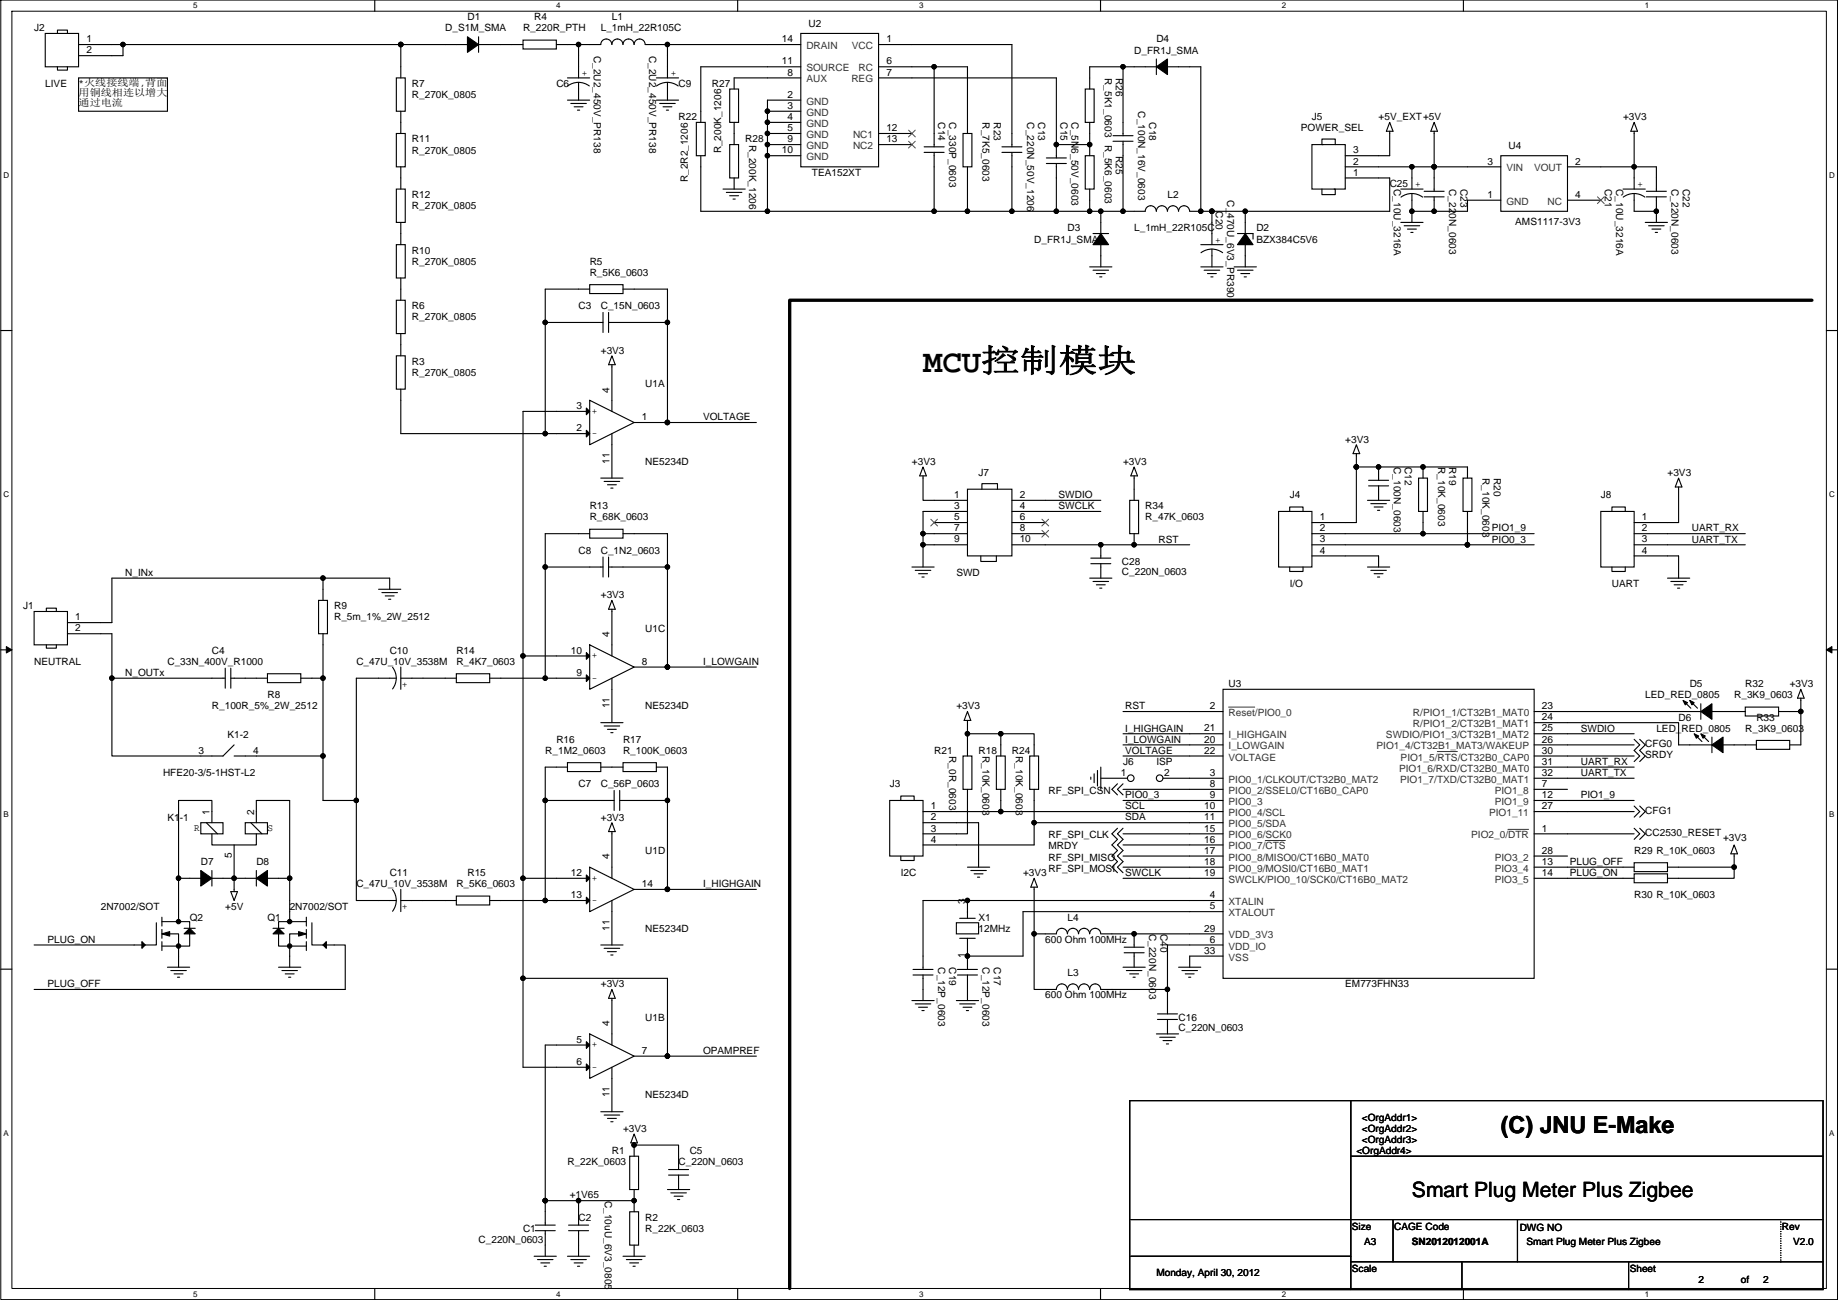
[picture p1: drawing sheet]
<svg xmlns="http://www.w3.org/2000/svg" width="420mm" height="297mm" viewBox="0 0 420 297" stroke-linecap="round" stroke-linejoin="round" font-family="sans-serif">
<path d="M.2 0h419.8v296.9h-419.8zM2.7 2.6h414.8v291.8h-414.8z" fill="none" stroke="#000" stroke-width=".23"/>
<g fill="#fff">
<path d="M44.2 .3h1v2h-1z"/>
<path d="M44.2 294.7h1v2h-1z"/>
</g>
<path d="M85.7 0v2.6M85.7 294.4v2.5" fill="none" stroke="#000" stroke-width=".25"/>
<g fill="#fff">
<path d="M127.1 .3h1v2h-1z"/>
<path d="M127.1 294.7h1v2h-1z"/>
</g>
<path d="M168.6 0v2.6M168.6 294.4v2.5" fill="none" stroke="#000" stroke-width=".25"/>
<g fill="#fff">
<path d="M210.1 .3h1v2h-1z"/>
<path d="M210.1 294.7h1v2h-1z"/>
</g>
<path d="M251.6 0v2.6M251.6 294.4v2.5" fill="none" stroke="#000" stroke-width=".25"/>
<g fill="#fff">
<path d="M293 .3h1v2h-1z"/>
<path d="M293 294.7h1v2h-1z"/>
</g>
<path d="M334.5 0v2.6M334.5 294.4v2.5" fill="none" stroke="#000" stroke-width=".25"/>
<g fill="#fff">
<path d="M376 .3h1v2h-1z"/>
<path d="M376 294.7h1v2h-1z"/>
<path d="M.8 39h1.3v2.1h-1.3z"/>
<path d="M418.1 39h1.3v2.1h-1.3z"/>
<path d="M.8 112h1.3v2h-1.3z"/>
<path d="M418.1 112h1.3v2h-1.3z"/>
</g>
<path d="M.2 75.5h2.5M417.5 75.5h2.5" fill="none" stroke="#000" stroke-width=".25"/>
<g fill="#fff">
<path d="M.8 185h1.2v2h-1.2z"/>
<path d="M418.1 185h1.2v2h-1.2z"/>
</g>
<path d="M.2 148.5h2.5M417.5 148.5h2.5" fill="none" stroke="#000" stroke-width=".25"/>
<path d="M1.4 147.7l1.3 .8-1.3 .7zM417.5 148.5l1.3-.8v1.5z" fill="#000" stroke="#000" stroke-width=".23"/>
<g fill="#fff">
<path d="M.8 257.9h1.2v2h-1.2z"/>
<path d="M418.1 257.9h1.2v2h-1.2z"/>
</g>
<path d="M18 17.8h20.3v7.6h-20.3zM.2 221.4h2.5M417.5 221.4h2.5" fill="none" stroke="#000" stroke-width=".25"/>
<path d="M414.2 68.6h-233.7v225.8" fill="none" stroke="#000" stroke-width=".76"/>
<path d="M272 251.5h27.4v27.4h-27.4z" fill="#fff"/>
<g fill="none" stroke="#000" stroke-width=".25">
<path d="M10.3 7.6h7.7v7.7h-7.7zM13.1 7.6v-.7h2.3v.7M13.1 15.3v.7h2.3v-.7M18 10.2h10.1v2.5h-10.1M28.1 10.2h63.5M90.6 17.8h2v7.6h-2zM91.6 10.2h15.3M91.6 10.2v7.6M109.4 8.4v3.6M119.6 9.2h7.6v2h-7.6zM119.6 10.2h-10.2M127.2 10.2h5.1"/>
<path d="M129.7 17.8h5.1M129.8 19.6a4.1 4.1 0 0 1 4.9 0M132.3 10.2v7.6M132.3 18.8v4.1M139.9 10.2a1.26 1.26 0 0 0-1.3-1.3 1.26 1.26 0 0 0-1.3 1.3h-5M139.9 10.2a1.26 1.26 0 0 1 1.2-1.3 1.26 1.26 0 0 1 1.3 1.3 1.27 1.27 0 0 1 1.3-1.3 1.27 1.27 0 0 1 1.2 1.3M145 10.2a1.27 1.27 0 0 1 1.2-1.3 1.27 1.27 0 0 1 1.3 1.3h5.1M150 17.8h5.1M150.1 19.6a4.1 4.1 0 0 1 4.9 0M152.6 10.2h30.5M152.6 10.2v7.6M152.6 18.8v4.1"/>
<path d="M183.1 7.6h17.7v30.5h-17.7zM183.1 15.3h-22.9v12.7M183.1 17.8h-15.3v2.5M200.8 10.2h30.5v23.3M200.8 17.8h40.7v15.2M200.8 15.3h12.7M213.5 15.3h7.7v15.2M213.5 15.3v18.2M256.7 15.3h-7.6v5M256.7 15.3v15.7M256.7 15.3h7.6M264.3 13.5v3.5"/>
<path d="M266.9 15.3h7.6v33M90.6 30.5h2v7.6h-2zM91.6 38.1v5.1M91.6 25.4v5.1M129.7 22.9h5.1M130.5 23.6h3.5M131.2 24.4h2.1M132 25.2h.5M150 22.9h5.1M150.8 23.6h3.6M151.6 24.4h2M152.3 25.2h.5"/>
<path d="M159.2 28h2v7.6h-2zM160.2 35.6v12.7h15.2M166.8 20.3h2v7.7h-2zM166.8 33h2v7.7h-2zM167.8 28v5M175.4 33v2.6M175.4 30.5v2.5M175.4 25.4v2.6M175.4 28v2.5M175.4 35.6v12.7M175.4 25.4h7.7M175.4 28h7.7"/>
<path d="M175.4 30.5h7.7M175.4 33h7.7M175.4 35.6h7.7M183.1 22.9h-7.7v2.5M200.8 30.5h7.7M200.8 33h7.7M211.3 34.8h4.5M211.3 33.5h4.5M213.5 34.8v13.5M220.1 30.5h2.1v7.6h-2.1zM221.2 38.1v10.2M229 34.8h4.6"/>
<path d="M229 33.5h4.6M231.3 34.8v13.5M239.2 37.4h4.6M239.2 36.1h4.6M241.5 33h7.6M241.5 37.4v10.9M241.5 33v3.1M248.1 20.3h2v7.7h-2zM248.1 35.6h2v7.6h-2zM249.1 28v5M249.1 33v2.6M254.4 32.3h4.6"/>
<path d="M254.4 31h4.6M256.7 32.3v16M299.9 33h7.6v10.2h-7.6zM302.4 33h-.2v-1.2h3v1.2M307.5 38.1h15.3M317.7 30v5.6h-10.2M317.7 28l.7 2h-1.5zM322.8 38.1h5M322.8 38.1v5.1M327.8 38.1v5.6M327.8 30v8.1M327.8 28l.8 2h-1.5z"/>
<path d="M343.1 35.6h15.2v12.7h-15.2zM343.1 38.1h-15.3M358.3 38.1h15.3M373.6 38.1v5.1M373.6 38.1h5v5.6M373.6 28l.7 2h-1.5zM373.6 30v8.1M90.6 43.2h2v7.6h-2zM90.6 55.9h2v7.6h-2zM91.6 50.8v5.1M165.3 43.2h5.1M166 44h3.6"/>
<path d="M166.8 44.7h2M167.6 45.5h.5M167.8 40.7v2.5M175.4 48.3h38.1M213.5 48.3h7.7M221.2 48.3h10.1M231.3 48.3h10.2M241.5 48.3h7.6M249.1 43.2v5.1M249.1 48.3h2.5M249.9 53.4h3.5M251.6 55.9v5.1"/>
<path d="M251.6 48.3h5.1M251.6 48.3v5.1M256.7 48.3h5.1M271.9 48.3a1.27 1.27 0 0 0-1.2-1.3 1.27 1.27 0 0 0-1.3 1.3 1.27 1.27 0 0 0-1.3-1.3 1.27 1.27 0 0 0-1.2 1.3 1.27 1.27 0 0 0-1.3-1.3 1.27 1.27 0 0 0-1.3 1.3 1.26 1.26 0 0 0-1.2-1.3 1.26 1.26 0 0 0-1.3 1.3M272 48.3h2.5M274.5 55.9h5.1M274.5 48.3h2.5M274.5 57.7a4.1 4.1 0 0 1 5 0M277 48.3h7.7M277 48.3v7.6M277 56.9v4.1M282.9 53.4h3.5v1.2"/>
<path d="M284.7 48.3v5.1M284.7 55.9v5.1M302.2 43.2v1.3h3v-1.3h-.2M307.5 40.7h10.2v7.6h-33M320.2 50.8h5.1M320.2 43.2h5.1M320.3 45a4.1 4.1 0 0 1 4.9 0M321 51.6h3.5M321.7 52.3h2.1M322.5 53.1h.5M322.8 48.3v2.5M322.8 48.3h5"/>
<path d="M322.8 44.2v4.1M325.6 45h4.5M325.6 43.7h4.5M327.8 45v3.3M343.1 45.7h-7.6v2.6h-7.7M358.3 45.7h7.6M371 43.2h5.1M371.1 45a4.1 4.1 0 0 1 4.9 0M373.6 44.2v4.1h5M376.1 50.8h5.1M376.4 45h4.5M376.4 43.7h4.5"/>
<path d="M376.9 51.6h3.5M377.6 52.3h2.1M378.4 53.1h.5M378.6 48.3v2.5M378.6 45v3.3M90.6 68.6h2v7.6h-2zM91.6 63.5v5.1M91.6 76.2v5.1M124.6 73.7h13.2M124.6 73.7v25.4M134.8 65h7.6v2.1h-7.6zM134.8 66.1h-10.2v7.6"/>
<path d="M137.8 71.4v4.6M139.1 71.4v4.6M142.4 66.1h10.2v7.6M152.6 73.7h-13.5M152.6 73.7v22.8M249.1 61h5.1M249.9 61.7h3.5M250.6 62.5h2.1M251.4 63.3h.5M274.5 61h5.1M275.3 61.7h3.5M276 62.5h2.1"/>
<path d="M276.8 63.3h.5M282.1 61h5.1M282.9 61.7h3.5M283.6 62.5h2.1M284.4 63.3h.5M90.6 81.3h2v7.6h-2zM91.6 88.9v10.2h33M134.8 94h-15.2v55.9M134.8 99.1h-10.2M134.8 91.5l10.2 5-10.2 5.1zM139.9 81.3l.7 2h-1.5zM139.9 83.3v10.7"/>
<path d="M139.9 99.1v10.1M145 96.5h7.6M152.6 96.5h20.3M137.3 109.2h5.1M138.1 110h3.6M138.9 110.8h2M139.6 111.5h.5M211 108.7v5.6h10.2M211 106.7l.8 2h-1.6zM213.5 119.4h7.7M221.2 111.8h10.1v15.2h-10.1zM221.2 116.9h-10.2v5"/>
<path d="M224.5 111.8v-1.3h3.5v1.3M231.3 114.3h20.3M231.3 116.9h20.3M231.3 119.4h7.6M258.2 114.3h2.1v7.6h-2.1zM259.3 108.7v5.6M259.3 106.7l.7 2h-1.5zM292.3 116.9h7.6v12.7h-7.6zM294.8 116.9v-1.1h3.1v1.1M310.1 106.7h5M310.1 106.7v12.7h-10.2M310.1 103.7v3"/>
<path d="M310.1 101.6l.7 2.1h-1.5zM312.6 114.3h5.1M312.9 111h4.5M312.9 109.7h4.5M313.4 115.1h3.5M314.1 115.8h2.1M314.9 116.6h.5M315.1 106.7v3M315.1 111v3.3M315.1 106.7h10.2M324.3 109.2h2v7.7h-2zM325.3 116.9v5"/>
<path d="M325.3 106.7v2.5M325.3 106.7h10.2v2.5M334.4 109.2h2.1v7.7h-2.1zM335.5 116.9v7.6M365.9 116.9h7.7v12.7h-7.7zM368.5 116.9v-1.1h3v1.1M383.7 109.2l.8 2.1h-1.5zM383.7 111.3v8.1h-10.1M7.8 139.7h7.6v7.6h-7.6zM10.6 139.7v-.7h2.3v.7M73.8 132.1h15.3v2.5M73.8 132.1v2.5"/>
<path d="M73.8 132.1h-48.2v10.2h-10.2M86.5 134.6h5.1M87.3 135.4h3.6M88.1 136.2h2M88.8 136.9h.5M124.6 129.6v25.4M134.8 120.9h7.6v2.1h-7.6zM134.8 121.9h-10.2v7.7M137.8 129.6h-13.2M137.8 127.3v4.5M139.1 127.3v4.5M139.1 129.6h13.5"/>
<path d="M139.9 137.2l.7 2h-1.5zM139.9 139.2v10.7M142.4 121.9h10.2v7.7M152.6 129.6v22.8M208.5 129.6h5M209.2 130.3h3.6M210 131.1h2M210.7 131.8h.6M211 121.9v2.6M211 124.5v5.1M211 121.9h10.2M221.2 124.5h-10.2"/>
<path d="M224.2 127v1.3h3.6v-1.3M231.3 124.5h20.3M231.3 121.9h7.6M249.1 132.1h5.1M249.4 128.8h4.5M249.4 127.5h4.5M249.9 132.9h3.5M250.6 133.6h2.1M251.4 134.4h.5M251.6 124.5v3M251.6 128.8v3.3M251.6 124.5h7.7"/>
<path d="M259.3 124.5h12.7M259.3 121.9v2.6M294.8 129.6v1h3.1v-1M299.9 127h15.2v2.6M299.9 121.9h25.4M299.9 124.5h35.6M312.6 129.6h5.1M313.4 130.3h3.5M314.1 131.1h2.1M314.9 131.8h.5M325.3 121.9h25.4M335.5 124.5h15.2"/>
<path d="M368.5 129.6v1h3v-1M373.6 127h10.1v5.1M373.6 121.9h25.4M373.6 124.5h25.4M381.2 132.1h5.1M381.9 132.9h3.6M382.7 133.6h2M383.5 134.4h.5M10.6 147.3v.8h2.3v-.8M15.4 144.8h10.2v10.2M25.6 155h25.9M25.6 155v17.7h25.4l2.5-2.5"/>
<path d="M51.5 152.7v4.5M52.8 155h8.3M52.8 152.7v4.5M61.1 153.9h7.7v2.1h-7.7zM68.8 155h5M73.8 147.3v7.7M73.8 155v17.7M89.7 152.5a4 4 0 0 1 0 4.9M90.6 155h-9.1v27.9M91.6 152.4v5.1M91.6 155h12.7M104.3 153.9h7.6v2.1h-7.6z"/>
<path d="M111.9 155h12.7M119.6 149.9h15.2M119.6 149.9v50.8M124.6 155h10.2M134.8 147.3l10.2 5.1-10.2 5.1zM139.9 155v10.1M145 152.4h7.6M152.6 152.4h20.3M279.6 157.5h71.1v66h-71.1zM411.7 157.5l.7 2h-1.5zM411.7 159.5v3.1M53.5 172.7h20.3"/>
<path d="M73.8 172.7v10.2h7.7M129.7 174.3h7.6v2h-7.6zM129.7 175.3h-5.1v7.6M137.3 165.1h5.1M137.3 175.3h2.6M138.1 165.9h3.6M138.9 166.6h2M139.6 167.4h.5M152.6 175.3v7.6M220.1 172.7h2.1v7.7h-2.1zM221.2 167.7v5M221.2 167.7h7.6v5"/>
<path d="M221.2 164.6v3.1M221.2 162.6l.7 2h-1.5zM227.8 172.7h2v7.7h-2zM228.8 167.7h7.6v5M235.4 172.7h2v7.7h-2zM249.4 177.6v.5M250.1 176.8v2M250.9 176v3.6M251.6 175.3v5.1M255.4 179.1l-1.2 1.3 1.2 1.2M256.7 179.1l-1.3 1.3 1.3 1.2M256.7 162.6h22.9"/>
<path d="M256.7 167.7h22.9M256.7 170.2h22.9M256.7 172.7h22.9M272 177.8h7.6M350.7 175.3h22.9M350.7 177.8h22.9M350.7 172.7h22.9M350.7 170.2h22.9M350.7 167.7h22.9M350.7 162.6h38.1M350.7 165.1h33v5.1h7.6M373.6 168.9l1.2 1.3-1.2 1.3 1.2 1.2-1.2 1.3"/>
<path d="M374.8 168.9l1.3 1.3-1.3 1.3 1.3 1.2-1.3 1.3M385 160.3l1.5 1.5M386.5 160.3l1.5 1.5M387.5 167.9l1.6 1.5M388.8 160.8v3.6M389.1 167.9l1.5 1.5M391.3 168.4v3.6M399 162.6h-7.7M399 161.6h7.6v2h-7.6zM401.5 169.2h7.6v2h-7.6zM401.5 170.2h-7.6M406.6 162.6h5.1"/>
<path d="M411.7 162.6v7.6h-2.6M45.9 188h5.1v2.5h-5.1zM47.2 188l2.5 2.5M48.4 188v-5.1h-7.6v17.8M48.4 198.9v3.6M48.4 190.5v2.6h10.2v-2.6M53.5 193.1v7.6M56.1 188h5v2.5h-5zM57.3 188l2.6 2.5M58.6 188v-5.1h7.6v17.8M58.6 198.9v3.6M81.5 182.9v22.9h9.1"/>
<path d="M124.6 182.9h15.8M124.6 182.9v22.9h10.2M134.8 198.1l10.2 5.1-10.2 5.1zM139.9 188l.7 2h-1.5zM139.9 190v10.7M140.4 180.6v4.6M141.7 180.6v4.6M141.7 182.9h10.9M152.6 182.9v20.3M203.4 182.9h7.6v12.7h-7.6zM205.9 195.6v1h3.1v-1M205.9 182.9v-1h3.1v1"/>
<path d="M211 188h12.7v10.1M211 185.4h17.8M221.2 180.4v10.1h-10.2M221.2 198.1h5M221.9 198.9h3.6M222.7 199.7h2M228.8 180.4v5M228.8 185.4h50.8M236.4 188h43.2M236.4 188v5.1h-25.4M236.4 180.4v7.6M255.4 189.3l-1.2 1.2 1.2 1.3-1.2 1.3 1.2 1.2-1.2 1.3 1.2 1.3-1.2 1.2 1.2 1.3"/>
<path d="M256.7 189.3l-1.3 1.2 1.3 1.3-1.3 1.3 1.3 1.2-1.3 1.3 1.3 1.3-1.3 1.2 1.3 1.3M256.7 193.1h22.9M256.7 190.5h22.9M256.7 195.6h22.9M256.7 182.9h22.9M256.7 180.4h22.9M256.7 198.1h22.9M350.7 182.9h22.9M350.7 185.4h22.9M350.7 198.1h22.9M350.7 190.5h22.9M350.7 180.4h7.6"/>
<path d="M350.7 195.6h7.6M373.6 184.2l1.2 1.2-1.2 1.3M373.6 189.3l1.2 1.2-1.2 1.3M373.6 197.1h7.6v2.1h-7.6zM373.6 199.7h7.6v2h-7.6zM374.8 184.2l1.3 1.2-1.3 1.3M374.8 189.3l1.3 1.2-1.3 1.3M381.2 198.1h15.2M396.4 193.1l.8 2h-1.5zM396.4 195.1v5.6h-15.2M35.7 210.8v5.1h-27.9M37 215.2v2"/>
<path d="M37 212.4v2M37 209.6v2M37 210.6h6.4v1.5M38.3 213.4h2.5v7.6M40.8 200.7h5.1M40.8 200.7v9.9M42.1 212.1h2.5M43.4 213.4v2.8h-6.4M48.4 200.7h5.1M52.8 203.7h1.5l-.8 2.1zM53.5 200.7h5.1M53.5 200.7v3"/>
<path d="M62.4 212.1h2.5M63.7 213.4v2.8h6.3M66.2 200.7h-5.1M66.2 200.7v9.9M68.8 213.4h-2.6v7.6M70 215.2v2M70 212.4v2M70 209.6v2M70 210.6h-6.3v1.5M71.3 210.8v5.1h7.6v10.2h-71.1M89.7 203.3a4 4 0 0 1 0 4.9M91.6 203.2v5.1"/>
<path d="M91.6 205.8h12.7M104.3 204.7h7.6v2.1h-7.6zM111.9 205.8h12.7M119.6 200.7v22.8M119.6 200.7h15.2M137.3 215.9h5.1M138.1 216.7h3.6M138.9 217.4h2M139.6 218.2h.5M139.9 205.8v10.1M145 203.2h7.6M152.6 203.2h20.3"/>
<path d="M218.6 210.8h5.1v2.6h-5.1zM219.4 214.4h3.5M219.4 209.8h3.5M221.2 214.4v4.1M221.2 208.3v.3M221.2 208.3v1.5M221.2 205.8h-10.2v15.7M221.2 205.8h58.4M221.2 205.8v2.5M221.2 218.5v3M223.4 200.4h.6M236.4 213.4v12.7h5.1a1.26 1.26 0 0 1 1.2-1.3 1.26 1.26 0 0 1 1.3 1.3 1.27 1.27 0 0 1 1.3-1.3 1.27 1.27 0 0 1 1.2 1.3 1.27 1.27 0 0 1 1.3-1.3 1.27 1.27 0 0 1 1.3 1.3"/>
<path d="M236.4 213.4h5.1M236.4 202.7v10.7M236.4 200.7l.8 2h-1.6zM249.1 213.4a1.27 1.27 0 0 0-1.3-1.3 1.27 1.27 0 0 0-1.3 1.3 1.27 1.27 0 0 0-1.2-1.3 1.27 1.27 0 0 0-1.3 1.3 1.26 1.26 0 0 0-1.3-1.3 1.26 1.26 0 0 0-1.2 1.3M251.6 213.4a1.26 1.26 0 0 0-1.2-1.3 1.26 1.26 0 0 0-1.3 1.3M251.6 213.4h7.7M256.7 200.7h22.9M257 217.7h4.5M257 216.4h4.5M259.3 213.4h20.3M259.3 213.4v3M259.3 217.7v3.3"/>
<path d="M279.6 215.9h-12.7v10.2M279.6 208.3h-45.7v10.2h-12.7M279.6 218.5h-7.6v2.5M350.7 200.7h22.9M38.3 221h5.1M39 221.8h3.6M39.8 222.5h2M40.6 223.3h.5M63.7 221h5.1M64.4 221.8h3.6M65.2 222.5h2M66 223.3h.5"/>
<path d="M119.6 223.5v20.4h15.2M119.6 223.5h33v17.8M134.8 236.2l10.2 5.1-10.2 5.1zM134.8 238.8h-10.2v35.5M139.9 226.1l.7 2h-1.5zM139.9 228.1v10.7M208.5 228.6h5M208.7 222.8h4.6M208.7 221.5h4.6M209.2 229.4h3.6M210 230.1h2M210.7 230.9h.6"/>
<path d="M211 222.8v5.8M218.6 228.6h5.1M218.9 222.8h4.5M218.9 221.5h4.5M219.4 229.4h3.5M220.1 230.1h2.1M220.9 230.9h.5M221.2 222.8v5.8M249.1 226.1a1.27 1.27 0 0 1 1.3-1.3 1.27 1.27 0 0 1 1.2 1.3h15.3v5.6M256.7 221h5.1M257.5 221.8h3.5M258.2 222.5h2.1"/>
<path d="M259 223.3h.5M264.3 236.2h5.1M264.6 232.9h4.6M264.6 231.7h4.6M265.1 237h3.6M265.9 237.8h2M266.6 238.5h.5M266.9 232.9v3.3M269.4 221h5.1M270.2 221.8h3.5M270.9 222.5h2.1M271.7 223.3h.5"/>
<path d="M137.3 254h5.1M138.1 254.8h3.6M138.9 255.5h2M139.6 256.3h.5M139.9 243.9v10.1M145 241.3h7.6M145 259.1l.7 2h-1.5zM152.6 241.3h20.3M258.2 251.5h158.5v43.2h-158.5zM308.8 251.5v43.2M122.4 279.9h4.5M124.6 274.3v5.6"/>
<path d="M124.6 274.3h7.7M130 279.9h4.5M132.3 274.3v5.6M132.3 274.3h12.7M143.9 264.2h2.1v7.6h-2.1zM143.9 276.9h2.1v7.6h-2.1zM145 261.6v2.6M145 271.8v2.5M145 274.3v2.6M145 261.6h10.1v5.6M145 261.1v.5M152.6 271.8h5.1"/>
<path d="M152.8 268.5h4.6M152.8 267.2h4.6M153.3 272.6h3.6M154.1 273.3h2M154.9 274.1h.5M155.1 268.5v3.3M258.5 278.7h158.2M308.8 264.2h107.9M318.4 278.7v9.6M346.9 278.7v9.6M122.1 287h5.1M122.4 281.2h4.5"/>
<path d="M122.9 287.8h3.5M123.6 288.6h2.1M124.4 289.3h.5M124.6 281.2v5.8M129.7 287h5.1M130 281.2h4.5M130.5 287.8h3.5M131.2 288.6h2.1M132 289.3h.5M132.3 281.2v5.8M142.4 287h5.1M143.2 287.8h3.5"/>
<path d="M143.9 288.6h2.1M144.7 289.3h.5M145 284.5v2.5M258.5 287h50.3M308.8 288.3h107.9M334.2 288.3v6.4M372.3 288.3v6.4"/>
</g>
<g fill="#000" stroke="#000" stroke-width=".25">
<path d="M134 93.2l.8 .8-.8 .8zM134 98.3l.8 .8-.8 .7zM134 149.1l.8 .8-.8 .7zM134 154.2l.8 .8-.8 .7zM32.4 215.2l.8 .7-.8 .8zM73.8 215.9l.8-.7v1.5zM134 199.9l.8 .8-.8 .7zM134 205l.8 .8-.8 .7zM134 238l.8 .8-.8 .7zM134 243.1l.8 .8-.8 .7z"/>
<path d="M106.9 8.4l2.5 1.8-2.5 1.8z" fill-rule="evenodd"/>
<path d="M264.3 15.3l2.6-1.8v3.5z" fill-rule="evenodd"/>
<path d="M251.6 53.4l1.8 2.5h-3.5z" fill-rule="evenodd"/>
<path d="M284.7 53.4l1.7 2.5h-3.5z" fill-rule="evenodd"/>
<path d="M384.7 160l1.1 .5-.6 .6z" fill-rule="evenodd"/>
<path d="M386.3 160l1 .5-.5 .6z" fill-rule="evenodd"/>
<path d="M387.3 167.7l1 .5-.5 .5z" fill-rule="evenodd"/>
<path d="M388.8 162.6l2.5-1.8v3.6z" fill-rule="evenodd"/>
<path d="M388.8 167.7l1 .5-.5 .5z" fill-rule="evenodd"/>
<path d="M391.3 170.2l2.6-1.8v3.6z" fill-rule="evenodd"/>
<path d="M37 213.4l1.8-.5v1z" fill-rule="evenodd"/>
<path d="M43.4 212.1l1.2 1.3h-2.5z" fill-rule="evenodd"/>
<path d="M45.9 198.9l2.5 1.8-2.5 1.8z" fill-rule="evenodd"/>
<path d="M58.6 200.7l2.5-1.8v3.6z" fill-rule="evenodd"/>
<path d="M62.4 213.4l1.3-1.3 1.2 1.3z" fill-rule="evenodd"/>
<path d="M68.3 212.9l1.7 .5-1.7 .5z" fill-rule="evenodd"/>
<circle cx="28.1" cy="10.2" r=".5"/>
<circle cx="91.6" cy="10.2" r=".5"/>
<circle cx="132.2" cy="10.2" r=".5"/>
<circle cx="152.6" cy="10.2" r=".5"/>
<circle cx="213.5" cy="15.2" r=".5"/>
<circle cx="256.7" cy="15.2" r=".5"/>
<circle cx="175.4" cy="25.4" r=".5"/>
<circle cx="175.4" cy="30.5" r=".5"/>
<circle cx="175.4" cy="27.9" r=".5"/>
<circle cx="175.4" cy="35.6" r=".5"/>
<circle cx="175.4" cy="33" r=".5"/>
<circle cx="241.5" cy="33" r=".5"/>
<circle cx="249.1" cy="33" r=".5"/>
<circle cx="322.7" cy="38.1" r=".5"/>
<circle cx="327.8" cy="38.1" r=".5"/>
<circle cx="373.5" cy="38.1" r=".5"/>
<circle cx="175.4" cy="48.3" r=".5"/>
<circle cx="213.5" cy="48.3" r=".5"/>
<circle cx="221.1" cy="48.3" r=".5"/>
<circle cx="231.3" cy="48.3" r=".5"/>
<circle cx="241.5" cy="48.3" r=".5"/>
<circle cx="249.1" cy="48.3" r=".5"/>
<circle cx="251.6" cy="48.3" r=".5"/>
<circle cx="256.7" cy="48.3" r=".5"/>
<circle cx="274.5" cy="48.3" r=".5"/>
<circle cx="277" cy="48.3" r=".5"/>
<circle cx="284.6" cy="48.3" r=".5"/>
<circle cx="322.7" cy="48.3" r=".5"/>
<circle cx="327.8" cy="48.3" r=".5"/>
<circle cx="378.6" cy="48.3" r=".5"/>
<circle cx="124.6" cy="73.7" r=".5"/>
<circle cx="152.6" cy="73.7" r=".5"/>
<circle cx="124.6" cy="99.1" r=".5"/>
<circle cx="152.6" cy="96.5" r=".5"/>
<circle cx="310" cy="106.7" r=".5"/>
<circle cx="315.1" cy="106.7" r=".5"/>
<circle cx="325.3" cy="106.7" r=".5"/>
<circle cx="73.8" cy="132.1" r=".5"/>
<circle cx="124.6" cy="129.5" r=".5"/>
<circle cx="152.6" cy="129.5" r=".5"/>
<circle cx="211" cy="124.5" r=".5"/>
<circle cx="211" cy="121.9" r=".5"/>
<circle cx="251.6" cy="124.5" r=".5"/>
<circle cx="259.2" cy="124.5" r=".5"/>
<circle cx="325.3" cy="121.9" r=".5"/>
<circle cx="335.4" cy="124.5" r=".5"/>
<circle cx="25.6" cy="154.9" r=".5"/>
<circle cx="73.8" cy="154.9" r=".5"/>
<circle cx="119.5" cy="149.9" r=".5"/>
<circle cx="124.6" cy="154.9" r=".5"/>
<circle cx="152.6" cy="152.4" r=".5"/>
<circle cx="73.8" cy="172.7" r=".5"/>
<circle cx="221.1" cy="167.6" r=".5"/>
<circle cx="228.8" cy="167.6" r=".5"/>
<circle cx="411.6" cy="162.6" r=".5"/>
<circle cx="81.4" cy="182.9" r=".5"/>
<circle cx="124.6" cy="182.9" r=".5"/>
<circle cx="152.6" cy="182.9" r=".5"/>
<circle cx="228.8" cy="185.4" r=".5"/>
<circle cx="236.4" cy="188" r=".5"/>
<circle cx="396.4" cy="198.1" r=".5"/>
<circle cx="40.8" cy="200.7" r=".5"/>
<circle cx="40.8" cy="216.2" r=".5"/>
<circle cx="40.8" cy="210.6" r=".5"/>
<circle cx="53.5" cy="200.7" r=".5"/>
<circle cx="66.2" cy="200.7" r=".5"/>
<circle cx="66.2" cy="210.6" r=".5"/>
<circle cx="66.2" cy="216.2" r=".5"/>
<circle cx="119.5" cy="200.7" r=".5"/>
<circle cx="124.6" cy="205.7" r=".5"/>
<circle cx="152.6" cy="203.2" r=".5"/>
<circle cx="221.1" cy="218.4" r=".5"/>
<circle cx="221.1" cy="205.7" r=".5"/>
<circle cx="236.4" cy="213.4" r=".5"/>
<circle cx="259.2" cy="213.4" r=".5"/>
<circle cx="119.5" cy="223.5" r=".5"/>
<circle cx="266.9" cy="226.1" r=".5"/>
<circle cx="152.6" cy="241.3" r=".5"/>
<circle cx="124.6" cy="274.3" r=".5"/>
<circle cx="132.2" cy="274.3" r=".5"/>
<circle cx="144.9" cy="274.3" r=".5"/>
<circle cx="144.9" cy="261.6" r=".5"/>
</g>
<path d="M407.1 278.7v9.6M407.1 288.3h.1" fill="none" stroke="#000" stroke-width=".25" stroke-dasharray="0 .5"/>
<path d="M280.8 161.6h6M328.6 171.7h4.6M289.2 192h4.6M344.7 189.5h4.7" fill="none" stroke="#333" stroke-width=".23"/>
<path d="M207.7 29.7l1.5 1.6M207.7 32.3l1.5 1.5M209.2 29.7l-1.5 1.6M209.2 32.3l-1.5 1.5M365.2 45l1.5 1.5M366.7 45l-1.5 1.5M212.8 118.6l1.5 1.6M214.3 118.6l-1.5 1.6M238.2 118.6l1.5 1.6M239.7 118.6l-1.5 1.6M238.2 121.2l1.5 1.5M239.7 121.2l-1.5 1.5" fill="none" stroke="#4c4c4c" stroke-width=".23"/>
<circle cx="258.5" cy="177.8" r=".76" fill="#fff" stroke="#000" stroke-width=".25"/>
<path d="M251.6 177.8h6.1" fill="none" stroke="#000" stroke-width=".25"/>
<circle cx="265.1" cy="177.8" r=".76" fill="#fff" stroke="#000" stroke-width=".25"/>
<path d="M72.8 137.2h2.1v7.6h-2.1zM73.8 134.6v2.6M73.8 144.8v2.5M139.9 175.3h2.5M142.4 174.3h7.6v2h-7.6zM150 175.3h2.6M265.9 177.8h6.1" fill="none" stroke="#000" stroke-width=".25"/>
<g fill="#000" stroke="#000" stroke-width=".25">
<circle cx="28.1" cy="10.2" r=".5"/>
<circle cx="91.6" cy="10.2" r=".5"/>
<circle cx="132.2" cy="10.2" r=".5"/>
<circle cx="152.6" cy="10.2" r=".5"/>
<circle cx="213.5" cy="15.2" r=".5"/>
<circle cx="256.7" cy="15.2" r=".5"/>
<circle cx="175.4" cy="25.4" r=".5"/>
<circle cx="175.4" cy="30.5" r=".5"/>
<circle cx="175.4" cy="27.9" r=".5"/>
<circle cx="175.4" cy="35.6" r=".5"/>
<circle cx="175.4" cy="33" r=".5"/>
<circle cx="241.5" cy="33" r=".5"/>
<circle cx="249.1" cy="33" r=".5"/>
<circle cx="322.7" cy="38.1" r=".5"/>
<circle cx="327.8" cy="38.1" r=".5"/>
<circle cx="373.5" cy="38.1" r=".5"/>
<circle cx="175.4" cy="48.3" r=".5"/>
<circle cx="213.5" cy="48.3" r=".5"/>
<circle cx="221.1" cy="48.3" r=".5"/>
<circle cx="231.3" cy="48.3" r=".5"/>
<circle cx="241.5" cy="48.3" r=".5"/>
<circle cx="249.1" cy="48.3" r=".5"/>
<circle cx="251.6" cy="48.3" r=".5"/>
<circle cx="256.7" cy="48.3" r=".5"/>
<circle cx="274.5" cy="48.3" r=".5"/>
<circle cx="277" cy="48.3" r=".5"/>
<circle cx="284.6" cy="48.3" r=".5"/>
<circle cx="322.7" cy="48.3" r=".5"/>
<circle cx="327.8" cy="48.3" r=".5"/>
<circle cx="378.6" cy="48.3" r=".5"/>
<circle cx="124.6" cy="73.7" r=".5"/>
<circle cx="152.6" cy="73.7" r=".5"/>
<circle cx="124.6" cy="99.1" r=".5"/>
<circle cx="152.6" cy="96.5" r=".5"/>
<circle cx="310" cy="106.7" r=".5"/>
<circle cx="315.1" cy="106.7" r=".5"/>
<circle cx="325.3" cy="106.7" r=".5"/>
<circle cx="73.8" cy="132.1" r=".5"/>
<circle cx="124.6" cy="129.5" r=".5"/>
<circle cx="152.6" cy="129.5" r=".5"/>
<circle cx="211" cy="124.5" r=".5"/>
<circle cx="211" cy="121.9" r=".5"/>
<circle cx="251.6" cy="124.5" r=".5"/>
<circle cx="259.2" cy="124.5" r=".5"/>
<circle cx="325.3" cy="121.9" r=".5"/>
<circle cx="335.4" cy="124.5" r=".5"/>
<circle cx="25.6" cy="154.9" r=".5"/>
<circle cx="73.8" cy="154.9" r=".5"/>
<circle cx="119.5" cy="149.9" r=".5"/>
<circle cx="124.6" cy="154.9" r=".5"/>
<circle cx="152.6" cy="152.4" r=".5"/>
<circle cx="73.8" cy="172.7" r=".5"/>
<circle cx="221.1" cy="167.6" r=".5"/>
<circle cx="228.8" cy="167.6" r=".5"/>
<circle cx="411.6" cy="162.6" r=".5"/>
<circle cx="81.4" cy="182.9" r=".5"/>
<circle cx="124.6" cy="182.9" r=".5"/>
<circle cx="152.6" cy="182.9" r=".5"/>
<circle cx="228.8" cy="185.4" r=".5"/>
<circle cx="236.4" cy="188" r=".5"/>
<circle cx="396.4" cy="198.1" r=".5"/>
<circle cx="40.8" cy="200.7" r=".5"/>
<circle cx="53.5" cy="200.7" r=".5"/>
<circle cx="66.2" cy="200.7" r=".5"/>
<circle cx="119.5" cy="200.7" r=".5"/>
<circle cx="124.6" cy="205.7" r=".5"/>
<circle cx="152.6" cy="203.2" r=".5"/>
<circle cx="221.1" cy="218.4" r=".5"/>
<circle cx="221.1" cy="205.7" r=".5"/>
<circle cx="236.4" cy="213.4" r=".5"/>
<circle cx="259.2" cy="213.4" r=".5"/>
<circle cx="119.5" cy="223.5" r=".5"/>
<circle cx="266.9" cy="226.1" r=".5"/>
<circle cx="152.6" cy="241.3" r=".5"/>
<circle cx="124.6" cy="274.3" r=".5"/>
<circle cx="132.2" cy="274.3" r=".5"/>
<circle cx="144.9" cy="274.3" r=".5"/>
<circle cx="144.9" cy="261.6" r=".5"/>
</g>
<text font-size="7.4" x="211" y="84.9">MCU控制模块</text>
<text font-size="5.3" x="343.1" y="259">(C) JNU E-Make</text>
<text font-size="4.8" x="322.8" y="273.6">Smart Plug Meter Plus Zigbee</text>
<g font-size="2.3">
<text x="106.9" y="4.6">D1</text>
<text x="122.1" y="4.6">R4</text>
<text x="139.9" y="4.6">L1</text>
<text x="7.8" y="7.2">J2</text>
<text x="19.7" y="9.7">1</text>
<text x="101.8" y="7.2">D_S1M_SMA</text>
<text x="119.6" y="7.2">R_220R_PTH</text>
<text x="137.3" y="7.2">L_1mH_22R105C</text>
<text x="178.7" y="9.7">14</text>
<text x="184.8" y="6.1">U2</text>
<text x="202.6" y="9.7">1</text>
<text x="264.3" y="9.7">D4</text>
<text x="19.7" y="12.2">2</text>
<text x="133" y="17.3">+</text>
<text x="135.7" y="12.7" transform="rotate(90 135.7 12.7)">C_2U2_450V_PR138</text>
<text x="148.4" y="12.7" transform="rotate(90 148.4 12.7)">C_2U2_450V_PR138</text>
<text x="153.3" y="17.3">+</text>
<text x="178.7" y="14.7">11</text>
<text x="180" y="17.3">8</text>
<text x="202.6" y="14.7">6</text>
<text x="202.6" y="17.3">7</text>
<text x="252.6" y="17.8" transform="rotate(90 252.6 17.8)">R_5K1_0603</text>
<text x="255.1" y="17.8" transform="rotate(90 255.1 17.8)">R26</text>
<text x="259.3" y="12.2">D_FR1J_SMA</text>
<text x="10.3" y="19.9">LIVE</text>
<text x="18" y="19.6">*火线接线端,背面</text>
<text x="18" y="21.9">用铜线相连以增大</text>
<text x="94.2" y="19.9">R7</text>
<text x="94.2" y="22.4">R_270K_0805</text>
<text x="127.2" y="19.9">C6</text>
<text x="155.1" y="19.9">C9</text>
<text x="162.7" y="19.9">R27</text>
<text x="180" y="22.4">2</text>
<text x="18" y="24.2">通过电流</text>
<text x="155.1" y="27.5">R22</text>
<text x="180" y="24.9">3</text>
<text x="180" y="27.4">4</text>
<text x="180" y="30">5</text>
<text x="202.6" y="30">12</text>
<text x="214.5" y="28" transform="rotate(90 214.5 28)">C14</text>
<text x="217" y="28" transform="rotate(90 217 28)">C_330P_0603</text>
<text x="224.6" y="28" transform="rotate(90 224.6 28)">R_7K5_0603</text>
<text x="227.2" y="28" transform="rotate(90 227.2 28)">R23</text>
<text x="234.8" y="28" transform="rotate(90 234.8 28)">C_220N_50V_1206</text>
<text x="237.3" y="28" transform="rotate(90 237.3 28)">C13</text>
<text x="242.4" y="28" transform="rotate(90 242.4 28)">C15</text>
<text x="245" y="28" transform="rotate(90 245 28)">C_5N6_50V_0603</text>
<text x="260.2" y="25.4" transform="rotate(90 260.2 25.4)">C_100N_16V_0603</text>
<text x="262.7" y="28" transform="rotate(90 262.7 28)">C18</text>
<text x="299.9" y="27.5">J5</text>
<text x="315.1" y="27.5">+5V_EXT+5V</text>
<text x="371" y="27.5">+3V3</text>
<text x="94.2" y="32.6">R11</text>
<text x="94.2" y="35.1">R_270K_0805</text>
<text x="164.9" y="35.1" transform="rotate(-90 164.9 35.1)">R_200K_1206</text>
<text x="170.4" y="32.6">R28</text>
<text x="171.3" y="33" transform="rotate(90 171.3 33)">R_200K_1206</text>
<text x="178.7" y="35.1">10</text>
<text x="180" y="32.5">9</text>
<text x="202.6" y="32.5">13</text>
<text x="252.6" y="33" transform="rotate(90 252.6 33)">R_5K6_0603</text>
<text x="255.1" y="35.6" transform="rotate(90 255.1 35.6)">R25</text>
<text x="297.4" y="30">POWER_SEL</text>
<text x="309.3" y="35.1">3</text>
<text x="344.9" y="34.1">U4</text>
<text x="157.2" y="41.7" transform="rotate(-90 157.2 41.7)">R_2R2_1206</text>
<text x="185.6" y="40.2">TEA152XT</text>
<text x="309.3" y="40.1">1</text>
<text x="309.3" y="37.6">2</text>
<text x="340" y="37.6">3</text>
<text x="360.1" y="37.6">2</text>
<text x="94.2" y="45.3">R12</text>
<text x="94.2" y="47.8">R_270K_0805</text>
<text x="266.9" y="45.3">L2</text>
<text x="280.5" y="45.7" transform="rotate(90 280.5 45.7)">C_470U_6V3_PR390</text>
<text x="317.7" y="42.7">C25</text>
<text x="318.6" y="43.2" transform="rotate(90 318.6 43.2)">C_10U_3216A</text>
<text x="323.5" y="42.7">+</text>
<text x="331.3" y="43.2" transform="rotate(90 331.3 43.2)">C_220N_0603</text>
<text x="333.9" y="43.2" transform="rotate(90 333.9 43.2)">C23</text>
<text x="340" y="45.2">1</text>
<text x="360.1" y="45.2">4</text>
<text x="366.9" y="43.2" transform="rotate(90 366.9 43.2)">C21</text>
<text x="369.4" y="43.2" transform="rotate(90 369.4 43.2)">C_10U_3216A</text>
<text x="374.3" y="42.7">+</text>
<text x="382.1" y="43.2" transform="rotate(90 382.1 43.2)">C_220N_0603</text>
<text x="384.7" y="43.2" transform="rotate(90 384.7 43.2)">C22</text>
<text x="244" y="52.9">D3</text>
<text x="259.3" y="52.9">L_1mH_22R105C</text>
<text x="278" y="48.3" transform="rotate(90 278 48.3)">C20</text>
<text x="287.2" y="52.9">D2</text>
<text x="346.4" y="51.4">AMS1117-3V3</text>
<text x="94.2" y="58">R10</text>
<text x="236.4" y="55.4">D_FR1J_SMA</text>
<text x="277.8" y="55.4">+</text>
<text x="287.2" y="55.4">BZX384C5V6</text>
<text x="94.2" y="60.5">R_270K_0805</text>
<text x="134.8" y="60.5">R5</text>
<text x="134.8" y="63">R_5K6_0603</text>
<text x="94.2" y="70.7">R6</text>
<text x="132.3" y="70.7">C3</text>
<text x="137.3" y="70.7">C_15N_0603</text>
<text x="94.2" y="73.2">R_270K_0805</text>
<text x="94.2" y="83.4">R3</text>
<text x="137.3" y="80.8">+3V3</text>
<text x="94.2" y="85.9">R_270K_0805</text>
<text x="139.4" y="89.7" transform="rotate(-90 139.4 89.7)">4</text>
<text x="147.5" y="88.4">U1A</text>
<text x="131.8" y="93.5">3</text>
<text x="135.3" y="94.6">+</text>
<text x="131.8" y="98.6">2</text>
<text x="135.3" y="99.6">-</text>
<text x="146.7" y="96">1</text>
<text x="160.7" y="96">VOLTAGE</text>
<text x="307.5" y="101.1">+3V3</text>
<text x="139.4" y="106" transform="rotate(-90 139.4 106)">11</text>
<text x="147.5" y="106.2">NE5234D</text>
<text x="208.5" y="106.2">+3V3</text>
<text x="256.7" y="106.2">+3V3</text>
<text x="318.6" y="106.7" transform="rotate(90 318.6 106.7)">C_100N_0603</text>
<text x="321.2" y="106.7" transform="rotate(90 321.2 106.7)">C12</text>
<text x="328.8" y="106.7" transform="rotate(90 328.8 106.7)">R_10K_0603</text>
<text x="331.3" y="106.7" transform="rotate(90 331.3 106.7)">R19</text>
<text x="218.1" y="113.8">1</text>
<text x="223.7" y="108.8">J7</text>
<text x="233.1" y="113.8">2</text>
<text x="242" y="113.8">SWDIO</text>
<text x="294.8" y="113.8">J4</text>
<text x="338.9" y="109.2" transform="rotate(90 338.9 109.2)">R_10K_0603</text>
<text x="341.5" y="109.2" transform="rotate(90 341.5 109.2)">R20</text>
<text x="365.9" y="113.8">J8</text>
<text x="381.2" y="108.8">+3V3</text>
<text x="134.8" y="116.4">R13</text>
<text x="134.8" y="118.9">R_68K_0603</text>
<text x="218.1" y="116.3">3</text>
<text x="218.1" y="118.9">5</text>
<text x="233.1" y="116.3">4</text>
<text x="233.1" y="118.9">6</text>
<text x="242" y="116.4">SWCLK</text>
<text x="261.8" y="116.4">R34</text>
<text x="261.8" y="118.9">R_47K_0603</text>
<text x="301.7" y="118.9">1</text>
<text x="375.3" y="118.9">1</text>
<text x="218.1" y="121.4">7</text>
<text x="218.1" y="124">9</text>
<text x="233.1" y="121.4">8</text>
<text x="233.1" y="124">10</text>
<text x="264.8" y="124">RST</text>
<text x="301.7" y="121.4">2</text>
<text x="301.7" y="124">3</text>
<text x="341" y="121.4">PIO1_9</text>
<text x="341" y="124">PIO0_3</text>
<text x="375.3" y="121.4">2</text>
<text x="375.3" y="124">3</text>
<text x="386.8" y="121.4">UART_RX</text>
<text x="386.8" y="124">UART_TX</text>
<text x="28.6" y="131.6">N_INx</text>
<text x="132.3" y="126.5">C8</text>
<text x="137.3" y="126.5">C_1N2_0603</text>
<text x="218.6" y="131.6">SWD</text>
<text x="256.5" y="129.1">C28</text>
<text x="256.5" y="131.4">C_220N_0603</text>
<text x="301.7" y="126.5">4</text>
<text x="375.3" y="126.5">4</text>
<text x="137.3" y="136.7">+3V3</text>
<text x="294.8" y="134.2">I/O</text>
<text x="368.5" y="134.2">UART</text>
<text x="5.3" y="139.2">J1</text>
<text x="17.2" y="141.7">1</text>
<text x="76.4" y="139.2">R9</text>
<text x="76.4" y="141.8">R_5m_1%_2W_2512</text>
<text x="17.2" y="144.3">2</text>
<text x="48.4" y="149.4">C4</text>
<text x="89.1" y="149.4">C10</text>
<text x="104.3" y="149.4">R14</text>
<text x="130.5" y="149.4">10</text>
<text x="139.4" y="145.6" transform="rotate(-90 139.4 145.6)">4</text>
<text x="147.5" y="144.3">U1C</text>
<text x="7.8" y="151.9">NEUTRAL</text>
<text x="28.6" y="154.5">N_OUTx</text>
<text x="38.3" y="151.9">C_33N_400V_R1000</text>
<text x="81.5" y="151.9">C_47U_10V_3538M</text>
<text x="92" y="155.7" transform="rotate(90 92 155.7)">+</text>
<text x="104.3" y="151.9">R_4K7_0603</text>
<text x="131.8" y="154.4">9</text>
<text x="135.3" y="155.5">-</text>
<text x="135.3" y="150.4">+</text>
<text x="146.7" y="151.9">8</text>
<text x="160.7" y="151.9">I_LOWGAIN</text>
<text x="61.1" y="159.6">R8</text>
<text x="139.4" y="161.9" transform="rotate(-90 139.4 161.9)">11</text>
<text x="280.8" y="157">U3</text>
<text x="376.1" y="159.6">LED_RED_0805</text>
<text x="386.3" y="157">D5</text>
<text x="396.4" y="159.6">R_3K9_0603</text>
<text x="399" y="157">R32</text>
<text x="409.1" y="157">+3V3</text>
<text x="48.4" y="162.1">R_100R_5%_2W_2512</text>
<text x="147.5" y="162.1">NE5234D</text>
<text x="218.6" y="162.1">+3V3</text>
<text x="257.2" y="162.1">RST</text>
<text x="257.2" y="167.2">I_HIGHGAIN</text>
<text x="275.3" y="167.1">21</text>
<text x="276.5" y="162.1">2</text>
<text x="352.5" y="162.1">23</text>
<text x="352.5" y="164.6">24</text>
<text x="352.5" y="167.1">25</text>
<text x="361.4" y="167.2">SWDIO</text>
<text x="378.6" y="167.2">LED_RED_0805</text>
<text x="383.7" y="164.6">D6</text>
<text x="399" y="167.2">R_3K9_0603</text>
<text x="401.5" y="164.6">R33</text>
<text x="45.4" y="172.2">3</text>
<text x="52" y="168.7">K1-2</text>
<text x="57.8" y="172.2">4</text>
<text x="124.6" y="172.3">R_1M2_0603</text>
<text x="127.2" y="169.7">R16</text>
<text x="142.4" y="169.7">R17</text>
<text x="142.4" y="172.3">R_100K_0603</text>
<text x="213.5" y="172.3">R21</text>
<text x="217" y="172.7" transform="rotate(90 217 172.7)">R_0R_0603</text>
<text x="223.7" y="172.3">R18</text>
<text x="224.6" y="172.7" transform="rotate(90 224.6 172.7)">R_10K_0603</text>
<text x="231.3" y="172.3">R24</text>
<text x="232.3" y="172.7" transform="rotate(90 232.3 172.7)">R_10K_0603</text>
<text x="257.2" y="169.7">I_LOWGAIN</text>
<text x="257.2" y="172.2">VOLTAGE</text>
<text x="275.3" y="169.7">20</text>
<text x="275.3" y="172.2">22</text>
<text x="352.5" y="169.7">26</text>
<text x="352.5" y="172.2">30</text>
<text x="376.1" y="170.7">CFG0</text>
<text x="376.1" y="173.3">SRDY</text>
<text x="37.3" y="177.3">HFE20-3/5-1HST-L2</text>
<text x="132.3" y="179.9">C7</text>
<text x="137.3" y="179.9">C_56P_0603</text>
<text x="203.4" y="179.9">J3</text>
<text x="256.2" y="177.3">1</text>
<text x="256.7" y="174.8">J6</text>
<text x="264.3" y="174.8">ISP</text>
<text x="266.1" y="177.3">2</text>
<text x="276.5" y="177.3">3</text>
<text x="276.5" y="179.8">8</text>
<text x="352.5" y="174.8">31</text>
<text x="352.5" y="177.3">32</text>
<text x="352.5" y="179.8">7</text>
<text x="361.4" y="174.8">UART_RX</text>
<text x="361.4" y="177.3">UART_TX</text>
<text x="212.8" y="184.9">1</text>
<text x="239.7" y="181.4">RF_SPI_CSN</text>
<text x="257.2" y="184.9">SCL</text>
<text x="257.2" y="182.4">PIO0_3</text>
<text x="275.3" y="184.9">10</text>
<text x="276.5" y="182.4">9</text>
<text x="352.5" y="182.4">12</text>
<text x="352.5" y="184.9">27</text>
<text x="361.4" y="182.4">PIO1_9</text>
<text x="376.1" y="186">CFG1</text>
<text x="38.3" y="187.5">K1-1</text>
<text x="44.4" y="189.8">R</text>
<text x="47.9" y="186.2" transform="rotate(-90 47.9 186.2)">1</text>
<text x="58.1" y="186.2" transform="rotate(-90 58.1 186.2)">2</text>
<text x="61.1" y="189.8">S</text>
<text x="137.3" y="187.5">+3V3</text>
<text x="212.8" y="187.5">2</text>
<text x="212.8" y="190">3</text>
<text x="239.7" y="191.6">RF_SPI_CLK</text>
<text x="257.2" y="187.5">SDA</text>
<text x="275.3" y="187.5">11</text>
<text x="275.3" y="190">15</text>
<text x="352.5" y="190">1</text>
<text x="376.1" y="191.1">CC2530_RESET</text>
<text x="45.9" y="197.7">D7</text>
<text x="53" y="196.1" transform="rotate(-90 53 196.1)">5</text>
<text x="58.6" y="197.7">D8</text>
<text x="139.4" y="196.4" transform="rotate(-90 139.4 196.4)">4</text>
<text x="147.5" y="195.1">U1D</text>
<text x="212.8" y="192.5">4</text>
<text x="239.7" y="196.6">RF_SPI_MISO</text>
<text x="239.7" y="194.1">MRDY</text>
<text x="275.3" y="195.1">17</text>
<text x="275.3" y="197.6">18</text>
<text x="275.3" y="192.5">16</text>
<text x="352.5" y="195.1">28</text>
<text x="352.5" y="197.6">13</text>
<text x="358.8" y="197.6">PLUG_OFF</text>
<text x="373.6" y="195.1">R29 R_10K_0603</text>
<text x="393.9" y="192.1">+3V3</text>
<text x="81.5" y="202.7">C_47U_10V_3538M</text>
<text x="89.1" y="200.2">C11</text>
<text x="104.3" y="202.7">R_5K6_0603</text>
<text x="106.9" y="200.2">R15</text>
<text x="130.5" y="200.2">12</text>
<text x="135.3" y="201.2">+</text>
<text x="146.7" y="202.7">14</text>
<text x="160.7" y="202.7">I_HIGHGAIN</text>
<text x="205.9" y="200.2">I2C</text>
<text x="233.9" y="200.2">+3V3</text>
<text x="239.7" y="199.2">RF_SPI_MOSI</text>
<text x="257.2" y="200.2">SWCLK</text>
<text x="275.3" y="200.2">19</text>
<text x="352.5" y="200.2">14</text>
<text x="358.8" y="200.2">PLUG_ON</text>
<text x="23" y="207.8">2N7002/SOT</text>
<text x="51.5" y="207.8">+5V</text>
<text x="66.2" y="207.8">2N7002/SOT</text>
<text x="92" y="206.5" transform="rotate(90 92 206.5)">+</text>
<text x="130.5" y="205.2">13</text>
<text x="135.3" y="206.3">-</text>
<text x="220.6" y="206.5" transform="rotate(-90 220.6 206.5)">3</text>
<text x="276.5" y="205.2">4</text>
<text x="276.5" y="207.8">5</text>
<text x="373.6" y="205.3">R30 R_10K_0603</text>
<text x="10.8" y="215.4">PLUG_ON</text>
<text x="43.4" y="210.4">Q2</text>
<text x="61.1" y="210.4">Q1</text>
<text x="139.4" y="212.7" transform="rotate(-90 139.4 212.7)">11</text>
<text x="147.5" y="212.9">NE5234D</text>
<text x="223.7" y="210.4">X1</text>
<text x="223.7" y="212.9">12MHz</text>
<text x="238.9" y="215.4">600 Ohm 100MHz</text>
<text x="244" y="210.4">L4</text>
<text x="262.7" y="213.4" transform="rotate(90 262.7 213.4)">C_220N_0603</text>
<text x="265.3" y="213.4" transform="rotate(90 265.3 213.4)">C40</text>
<text x="275.3" y="212.9">29</text>
<text x="276.5" y="215.4">6</text>
<text x="214.5" y="221" transform="rotate(90 214.5 221)">C_12P_0603</text>
<text x="217" y="221" transform="rotate(90 217 221)">C19</text>
<text x="220.6" y="219" transform="rotate(-90 220.6 219)">1</text>
<text x="224.6" y="221" transform="rotate(90 224.6 221)">C_12P_0603</text>
<text x="227.2" y="221" transform="rotate(90 227.2 221)">C17</text>
<text x="275.3" y="217.9">33</text>
<text x="10.8" y="225.6">PLUG_OFF</text>
<text x="137.3" y="225.6">+3V3</text>
<text x="244" y="223.1">L3</text>
<text x="307.5" y="225.6">EM773FHN33</text>
<text x="147.5" y="233.2">U1B</text>
<text x="238.9" y="228.1">600 Ohm 100MHz</text>
<text x="269.4" y="233.2">C16</text>
<text x="131.8" y="238.3">5</text>
<text x="135.3" y="239.3">+</text>
<text x="139.4" y="234.5" transform="rotate(-90 139.4 234.5)">4</text>
<text x="269.4" y="235.5">C_220N_0603</text>
<text x="131.8" y="243.3">6</text>
<text x="135.3" y="244.4">-</text>
<text x="146.7" y="240.8">7</text>
<text x="160.7" y="240.8">OPAMPREF</text>
<text x="139.4" y="250.8" transform="rotate(-90 139.4 250.8)">11</text>
<text x="147.5" y="251">NE5234D</text>
<text x="311.3" y="256.1">&lt;OrgAddr1&gt;</text>
<text x="139.9" y="263.7">R1</text>
<text x="142.4" y="258.6">+3V3</text>
<text x="157.7" y="263.7">C5</text>
<text x="310.1" y="263.7">&lt;OrgAddr4&gt;</text>
<text x="311.3" y="258.6">&lt;OrgAddr2&gt;</text>
<text x="311.3" y="261.2">&lt;OrgAddr3&gt;</text>
<text x="129.7" y="266.2">R_22K_0603</text>
<text x="155.1" y="266.2">C_220N_0603</text>
<text x="130.2" y="273.8">+1V65</text>
<text x="138.3" y="274.3" transform="rotate(90 138.3 274.3)">C_10uU_6V3_0805</text>
<text x="119.6" y="281.5">C1</text>
<text x="132.3" y="278.9">C2</text>
<text x="147.5" y="278.9">R2</text>
<text x="147.5" y="281.5">R_22K_0603</text>
<text x="309" y="281">Size</text>
<text x="318.7" y="281">CAGE Code</text>
<text x="347.4" y="281.2">DWG NO</text>
<text x="407.3" y="281">Rev</text>
<text x="109.4" y="284">C_220N_0603</text>
<text x="311.8" y="284.5">A3</text>
<text x="322.8" y="284.6">SN2012012001A</text>
<text x="348.9" y="284.5">Smart Plug Meter Plus Zigbee</text>
<text x="409.9" y="284.5">V2.0</text>
<text x="264.3" y="291.6">Monday, April 30, 2012</text>
<text x="309" y="290.6">Scale</text>
<text x="372.5" y="290.6">Sheet</text>
<text x="388.3" y="293.2">2</text>
<text x="397.9" y="293.2">of</text>
<text x="403" y="293.2">2</text>
</g>
<g font-size="2.3" fill="#333">
<text x="184.3" y="11.2">DRAIN</text>
<text x="194.7" y="11.2">VCC</text>
<text x="184.3" y="16.3">SOURCE</text>
<text x="196.3" y="16.3">RC</text>
<text x="184.3" y="18.8">AUX</text>
<text x="184.3" y="23.9">GND</text>
<text x="194.6" y="18.8">REG</text>
<text x="184.3" y="26.5">GND</text>
<text x="184.3" y="29">GND</text>
<text x="184.3" y="31.5">GND</text>
<text x="184.3" y="34.1">GND</text>
<text x="195" y="31.5">NC1</text>
<text x="195" y="34.1">NC2</text>
<text x="184.3" y="36.6">GND</text>
<text x="344.3" y="39.2">VIN</text>
<text x="350.7" y="39.2">VOUT</text>
<text x="344.3" y="46.8">GND</text>
<text x="353.7" y="46.8">NC</text>
<text x="280.8" y="163.6">Reset/PIO0_0</text>
<text x="323" y="163.6">R/PIO1_1/CT32B1_MAT0</text>
<text x="323" y="166.2">R/PIO1_2/CT32B1_MAT1</text>
<text x="280.8" y="168.7">I_HIGHGAIN</text>
<text x="280.8" y="171.2">I_LOWGAIN</text>
<text x="280.8" y="173.8">VOLTAGE</text>
<text x="314.7" y="171.2">PIO1_4/CT32B1_MAT3/WAKEUP</text>
<text x="316.8" y="168.7">SWDIO/PIO1_3/CT32B1_MAT2</text>
<text x="320.2" y="173.8">PIO1_5/RTS/CT32B0_CAP0</text>
<text x="280.8" y="178.9">PIO0_1/CLKOUT/CT32B0_MAT2</text>
<text x="319.8" y="176.3">PIO1_6/RXD/CT32B0_MAT0</text>
<text x="320" y="178.9">PIO1_7/TXD/CT32B0_MAT1</text>
<text x="280.8" y="181.4">PIO0_2/SSEL0/CT16B0_CAP0</text>
<text x="280.8" y="183.9">PIO0_3</text>
<text x="341.7" y="181.4">PIO1_8</text>
<text x="341.7" y="183.9">PIO1_9</text>
<text x="280.8" y="186.5">PIO0_4/SCL</text>
<text x="280.8" y="189">PIO0_5/SDA</text>
<text x="280.8" y="191.6">PIO0_6/SCK0</text>
<text x="336.3" y="191.6">PIO2_0/DTR</text>
<text x="340.4" y="186.5">PIO1_11</text>
<text x="280.8" y="194.1">PIO0_7/CTS</text>
<text x="280.8" y="196.6">PIO0_8/MISO0/CT16B0_MAT0</text>
<text x="341.7" y="196.6">PIO3_2</text>
<text x="280.8" y="199.2">PIO0_9/MOSI0/CT16B0_MAT1</text>
<text x="280.8" y="201.7">SWCLK/PIO0_10/SCK0/CT16B0_MAT2</text>
<text x="341.7" y="199.2">PIO3_4</text>
<text x="341.7" y="201.7">PIO3_5</text>
<text x="280.8" y="206.8">XTALIN</text>
<text x="280.8" y="209.3">XTALOUT</text>
<text x="280.8" y="214.4">VDD_3V3</text>
<text x="280.8" y="217">VDD_IO</text>
<text x="280.8" y="219.5">VSS</text>
</g>
<g font-size="1.8">
<text x="44.2" y="1.9">5</text>
<text x="127.1" y="1.9">4</text>
<text x="210.1" y="1.9">3</text>
<text x="293" y="1.9">2</text>
<text x="376" y="1.9">1</text>
<text x=".8" y="40.7">D</text>
<text x="418.1" y="40.7">D</text>
<text x=".8" y="113.6">C</text>
<text x="418.1" y="113.6">C</text>
<text x=".8" y="186.6">B</text>
<text x="418.1" y="186.6">B</text>
<text x=".8" y="259.5">A</text>
<text x="418.1" y="259.5">A</text>
<text x="44.2" y="296.3">5</text>
<text x="127.1" y="296.3">4</text>
<text x="210.1" y="296.3">3</text>
<text x="293" y="296.3">2</text>
<text x="376" y="296.3">1</text>
</g>
</svg>
